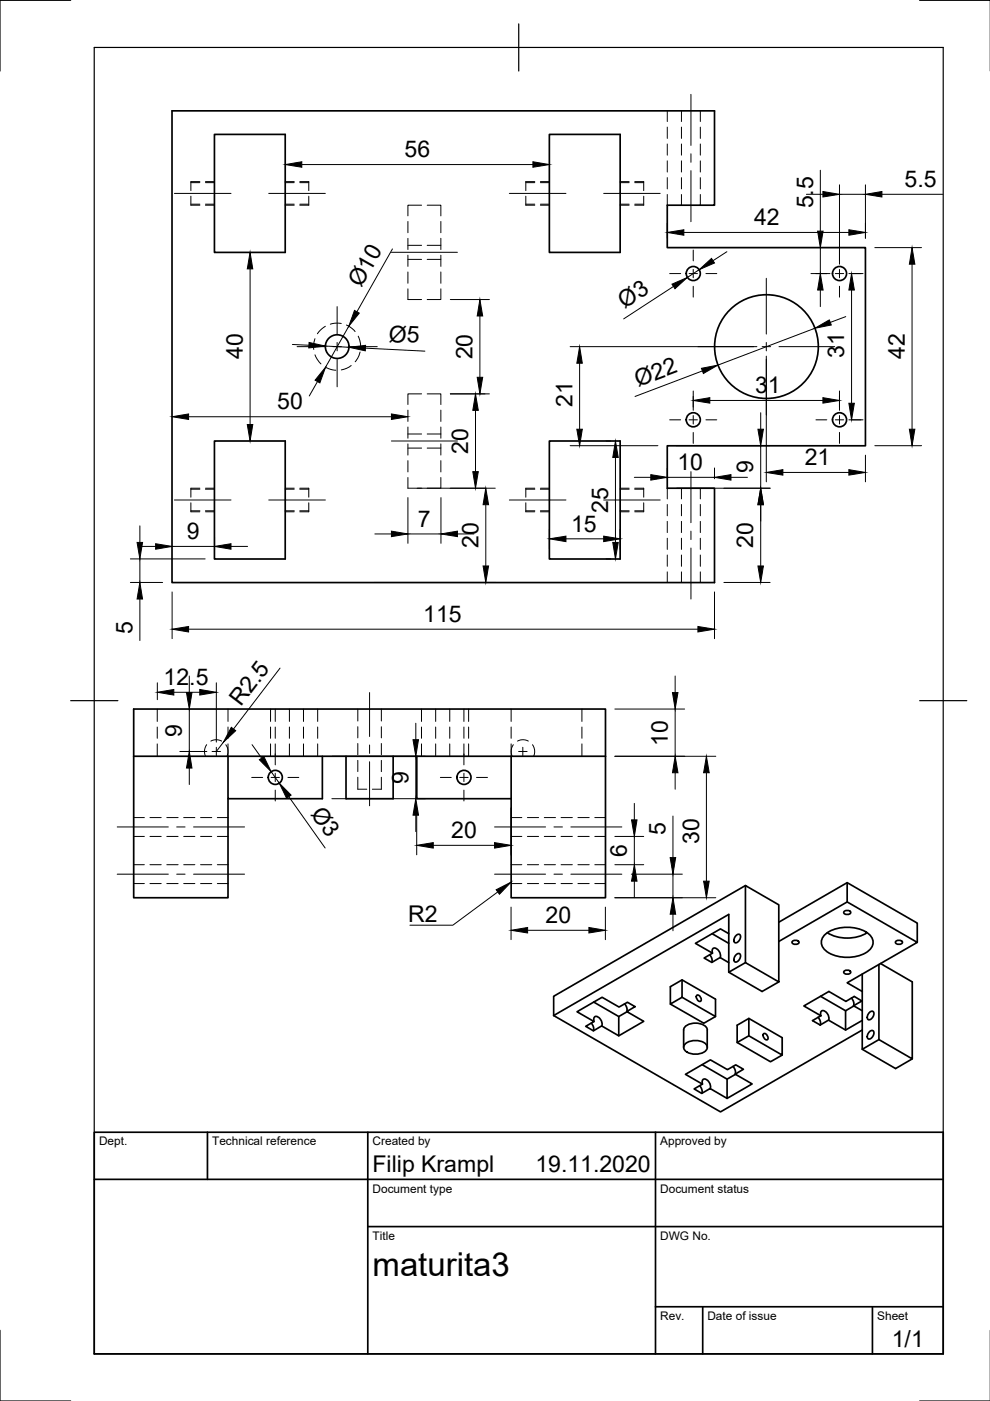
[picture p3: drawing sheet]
<svg xmlns="http://www.w3.org/2000/svg" width="210mm" height="297mm" viewBox="0 0 210 297" stroke-linecap="round" stroke-linejoin="round" font-family="sans-serif">
<!-- layer: Hidden -->
<g fill="none" stroke="#000" stroke-width=".21">
<path d="M40.5 38.7h1.9M42.4 38.5h-1.9v1.9M43.6 38.7h1.9M43.6 38.5h1.9M60.5 38.7h1.9M60.5 38.5h1.9M63.6 38.5h1.9v1.9M63.6 38.7h1.9M111.5 38.7h1.9M113.4 38.5h-1.9v1.9M114.6 38.7h1.9M114.6 38.5h1.9"/>
<path d="M131.5 38.7h1.9M131.5 38.5h1.9M134.6 38.5h1.9v1.9M134.6 38.7h1.9M141.5 23.5v2.3M141.5 27v2.3M141.5 30.5v2.4M141.5 34.1v2.4M141.5 37.7v2.4M144.5 23.5v2.3M144.5 27v2.3M144.5 30.5v2.4"/>
<path d="M144.5 34.1v2.4M144.5 37.7v2.4M148.5 23.5v2.3M148.5 27v2.3M148.5 30.5v2.4M148.5 34.1v2.4M148.5 37.7v2.4M40.5 41.6v1.9h1.9M40.5 43.3h1.9M43.6 43.3h1.9M43.6 43.5h1.9M60.5 43.3h1.9"/>
<path d="M60.5 43.5h1.9M63.6 43.3h1.9M65.5 41.6v1.9h-1.9M86.5 47v2.3M86.5 50.5v2.4M86.5 54.1v2.4M86.5 57.7v2.4M86.5 55h2.9M86.5 52h2.9M89.4 43.5h-2.9v2.3M90.6 43.5h2.9v2.3M90.6 55h2.9"/>
<path d="M90.6 52h2.9M93.5 47v2.3M93.5 50.5v2.4M93.5 54.1v2.4M93.5 57.7v2.4M111.5 41.6v1.9h1.9M111.5 43.3h1.9M114.6 43.3h1.9M114.6 43.5h1.9M131.5 43.3h1.9M131.5 43.5h1.9M134.6 43.3h1.9"/>
<path d="M136.5 41.6v1.9h-1.9M141.5 41.2v2.3M144.5 41.2v2.3M148.5 41.2v2.3M66.8 71.8l-.3 1.4v.9M66.8 75.2l.5 1 .8 1M69 69.2l-.9 .6-.8 1M69 77.8l1.4 .6 .8 .1M72.3 68.6l-1.3-.1-1 .2M73.4 68.9l1.2 .7 .7 .7M74.5 77.5l-1 .6-1.1 .3M75.9 71.3l.4 .9 .2 1.3"/>
<path d="M76.3 74.6l-.5 1.4-.5 .7M86.5 61.2v2.3h2.9M93.5 61.2v2.3h-2.9M86.5 87v2.4M86.5 90.5v2.4M86.5 94.1v2.4M86.5 97.7v2.4M86.5 95h2.9M86.5 92h2.9M89.4 83.5h-2.9v2.3M90.6 83.5h2.9v2.3M90.6 95h2.9"/>
<path d="M90.6 92h2.9M93.5 87v2.4M93.5 90.5v2.4M93.5 94.1v2.4M93.5 97.7v2.4M40.5 106.6v1.9h1.9M40.5 103.7h1.9M40.5 108.3h1.9M42.4 103.5h-1.9v1.9M43.6 103.7h1.9M43.6 108.3h1.9M43.6 103.5h1.9"/>
<path d="M43.6 108.5h1.9M60.5 103.7h1.9M60.5 108.3h1.9M60.5 103.5h1.9M60.5 108.5h1.9M63.6 103.5h1.9v1.9M63.6 103.7h1.9M63.6 108.3h1.9M65.5 106.6v1.9h-1.9M86.5 101.2v2.3h2.9M93.5 101.2v2.3h-2.9M111.5 106.6v1.9h1.9"/>
<path d="M111.5 103.7h1.9M111.5 108.3h1.9M113.4 103.5h-1.9v1.9M114.6 103.7h1.9M114.6 108.3h1.9M114.6 103.5h1.9M114.6 108.5h1.9M131.5 103.7h1.9M131.5 108.3h1.9M131.5 103.5h1.9M131.5 108.5h1.9M134.6 103.5h1.9v1.9"/>
<path d="M134.6 103.7h1.9M134.6 108.3h1.9M136.5 106.6v1.9h-1.9M141.5 103.5v2.3M141.5 107v2.4M141.5 110.5v2.4M141.5 114.1v2.4M141.5 117.7v2.4M144.5 103.5v2.3M144.5 107v2.4M144.5 110.5v2.4M144.5 114.1v2.4"/>
<path d="M144.5 117.7v2.4M148.5 103.5v2.3M148.5 107v2.4M148.5 110.5v2.4M148.5 114.1v2.4M148.5 117.7v2.4M141.5 121.2v2.3M144.5 121.2v2.3M148.5 121.2v2.3M33.3 150.3v2.7M33.3 154.1v2.4M33.3 157.7v2.6"/>
<path d="M43.8 157.9l-.2 .3a2.48 2.48 0 0 0 0 2.1M44.7 157.1l.3-.1a2.38 2.38 0 0 1 2 .1M47.9 157.9l.1 .3a2.48 2.48 0 0 1 .1 2.1M48.3 150.3v2.7M48.3 154.1v2.4M48.3 157.7v2.6M57.4 150.3v2.7M57.4 154.1v2.4M57.4 157.7v2.6M58.4 150.3v2.7M58.4 154.1v2.4M58.4 157.7v2.6"/>
<path d="M61.4 150.3v2.7M61.4 154.1v2.4M61.4 157.7v2.6M64.3 150.3v2.7M64.3 154.1v2.4M64.3 157.7v2.6M67.4 150.3v2.7M67.4 154.1v2.4M67.4 157.7v2.6M75.9 150.3v2.6M75.9 154.1v2.3M75.9 157.6v2.4"/>
<path d="M80.9 150.3v2.6M80.9 154.1v2.3M80.9 157.6v2.4M89.4 150.3v2.7M89.4 154.1v2.4M89.4 157.7v2.6M92.4 150.3v2.7M92.4 154.1v2.4M92.4 157.7v2.6M95.4 150.3v2.7M95.4 154.1v2.4M95.4 157.7v2.6"/>
<path d="M98.4 150.3v2.7M98.4 154.1v2.4M98.4 157.7v2.6M99.4 150.3v2.7M99.4 154.1v2.4M99.4 157.7v2.6M108.4 150.3v2.7M108.4 154.1v2.4M108.4 157.7v2.6M108.8 157.9l-.1 .3a2.48 2.48 0 0 0-.1 2.1M109.7 157.1l.3-.1a2.38 2.38 0 0 1 2 .1M112.9 157.9l.2 .3a2.48 2.48 0 0 1 .1 2.1"/>
<path d="M123.4 150.3v2.7M123.4 154.1v2.4M123.4 157.7v2.6M28.3 177.3h2.3M28.3 173.3h2.3M31.8 177.3h2.4M31.8 173.3h2.4M35.4 177.3h2.4M35.4 173.3h2.4M38.9 177.3h2.4M38.9 173.3h2.4M42.5 177.3h2.4"/>
<path d="M42.5 173.3h2.4M46.1 177.3h2.2M46.1 173.3h2.2M75.9 164.8v2.5h1.9M75.9 161.2v2.4M80.9 164.8v2.5h-1.9M80.9 161.2v2.4M108.4 177.3h2.2M108.4 173.3h2.2M111.8 177.3h2.4M111.8 173.3h2.4M115.4 177.3h2.4"/>
<path d="M115.4 173.3h2.4M119 177.3h2.3M119 173.3h2.3M122.5 177.3h2.4M122.5 173.3h2.4M126.1 177.3h2.3M126.1 173.3h2.3M28.3 187.3h2.3M28.3 183.3h2.3M31.8 187.3h2.4M31.8 183.3h2.4M35.4 187.3h2.4"/>
<path d="M35.4 183.3h2.4M38.9 187.3h2.4M38.9 183.3h2.4M42.5 187.3h2.4M42.5 183.3h2.4M46.1 187.3h2.2M46.1 183.3h2.2M108.4 187.3h2.2M108.4 183.3h2.2M111.8 187.3h2.4M111.8 183.3h2.4M115.4 187.3h2.4"/>
<path d="M115.4 183.3h2.4M119 187.3h2.3M119 183.3h2.3M122.5 187.3h2.4M122.5 183.3h2.4M126.1 187.3h2.3M126.1 183.3h2.3"/>
</g>
<!-- layer: Visible -->
<g fill="none" stroke="#000" stroke-width=".36">
<path d="M36.5 23.5h115v20h-10v9h42v42h-42v9h10v20h-115zM45.5 28.5h15v25h-15zM116.5 28.5h15v25h-15zM45.5 93.5h15v25h-15zM116.5 93.5h15v25h-15zM28.3 160.3v30h20v-21M28.3 160.3v-10h100.1v10M28.3 160.3h100.1M48.3 160.3v9h20v-9M73.4 160.3v9h10v-9M88.4 160.3v9h20M108.4 160.3v9"/>
<path d="M128.4 160.3v30h-20v-21M151 198l3.5 2M154.5 198l-1.7-1.1-5.4 3.1 3.7 2.1-1.8 1 1.6 1 1.8-1.1 1.8 1.1M156 198.4l.3-.2 .5-.1a1.16 1.16 0 0 1-1 1.8 1 1 0 0 1 .2-1.5zM158.1 187.8l-40.7 23.4v4.1M165.1 199.6l14.5-8.4 14.9 8.6-14.9 8.6 3.2 1.8M168.1 199.5l.6-.1a.58 .58 0 0 1 .7 .5l-.7 .3a.58 .58 0 0 1-.8-.5zM175 198a8.1 8.1 0 0 1 9.2 0 2.15 2.15 0 0 1 0 3.5 8.1 8.1 0 0 1-9.2 0 2.15 2.15 0 0 1 0-3.5zM175.4 197.8a8.3 8.3 0 0 0 8.4 0M179.1 193.2l.5-.2a.58 .58 0 0 1 .8 .6l-.8 .3a.58 .58 0 0 1-.7-.6zM179.6 191.2v-4.1l14.9 8.6v4.1M179.6 187.1l-14.5 8.4"/>
<path d="M190.1 199.5l.5-.1a.58 .58 0 0 1 .7 .5l-.7 .3a.58 .58 0 0 1-.7-.5zM117.4 215.3l35.4 20.4 30-17.3M122.3 214.5l5.4-3.1 3.6 2.1 1.7-1 1.6 .9-1.7 1.1 3.6 2-5.3 3.1-3.6-2.1-1.8 1.1-1.6-1 1.7-1zM125.4 216.9l.4 .7v.9M125.9 212.5l5.3 3M126 216.6a.7 .7 0 0 1 .5-1.1 1.74 1.74 0 0 1 1.1 2M132.4 212.8l.4 .7 .1 1M132.9 214.5l-1.7 1v4.1M142.1 212.9l7.1 4 2.5-1.4M144.6 207.8v3.6l-2.5 1.5v-3.7l2.5-1.4 7.1 4v3.7l-7.1-4.1M147.7 211.1a.76 .76 0 0 1 .8 .3 .76 .76 0 0 1-.1 .9l-.6-.4zM150.5 202.4l.4 .7v.9"/>
<path d="M151.1 202.1a.7 .7 0 0 1 .5-1.1 1.74 1.74 0 0 1 1.1 2M156 202.5l.3-.3h.5a1.16 1.16 0 0 1-1 1.7 1 1 0 0 1 .2-1.4zM158.1 204.1l-3.6 2M158.8 215.9v3.7l-2.5 1.4v-3.6l2.5-1.5 7 4.1v3.7l-7-4.1M161.9 219.2a.76 .76 0 0 1 .8 .4 .76 .76 0 0 1-.1 .9l-.7-.5zM165.1 208.2l-7-4.1v-16.3l7 4v16.4l-3.5 2-7.1-4.1v-12.2l-37.1 21.4M173.4 215.7l.5 .7v.9M174 211.2l5.3 3.1M174 215.4a.7 .7 0 0 1 .6-1.1 1.74 1.74 0 0 1 1.1 2M179.1 205.8l.5-.1a.58 .58 0 0 1 .8 .5l-.8 .4a.58 .58 0 0 1-.7-.6zM180.5 211.6l.4 .7 .1 .9M181 213.2l1.7-1-1.6-.9-1.8 1-3.6-2.1-5.3 3.1 3.6 2.1-1.7 1 1.6 .9"/>
<path d="M181 213.2l1.8 1.1M181 213.3l-1.7 1v4.1M182.8 210.2v12.3l7.1 4.1 3.5-2.1M182.8 216.4l-3.5 2-3.6-2.1-1.8 1M182.8 206.5v3.7M184.3 218.8l.3-.2 .5-.1a1.16 1.16 0 0 1-1 1.8 1 1 0 0 1 .2-1.5zM184.3 214.7l.3-.2 .5-.1a1.16 1.16 0 0 1-1 1.8 1 1 0 0 1 .2-1.5zM186.7 204.3l6.7 3.9v16.3l-7-4.1v-15.9M144.9 222.1v-3.7a2.21 2.21 0 0 1 2.6-1.5 2.21 2.21 0 0 1 2.5 1.5l-.1 3.7M145.3 221.3a3.4 3.4 0 0 1 4.6 .4 1.26 1.26 0 0 1-1.2 1.6 3.3 3.3 0 0 1-3.7-.9v-.7zM145.3 227.8l5.3-3.1 3.6 2.1 1.8-1 1.6 .9-1.7 1 3.6 2.1-5.3 3.1-3.6-2.1-1.8 1-1.6-.9 1.7-1zM148.3 230.2l.5 .6v1"/>
<path d="M148.9 225.7l5.3 3.1M148.9 229.9a.7 .7 0 0 1 .6-1.1 1.74 1.74 0 0 1 1.1 2M155.4 226.1l.4 .7 .1 .9M155.9 227.8l-1.7 1v4.1M156.3 221l7.1 4.1 2.4-1.4M186.4 220.4l-3.6 2.1"/>
<circle cx="147" cy="58" r="1.49"/>
<circle cx="178" cy="58" r="1.49"/>
<circle cx="71.5" cy="73.5" r="2.51"/>
<circle cx="162.5" cy="73.5" r="11"/>
<circle cx="147" cy="89" r="1.49"/>
<circle cx="178" cy="89" r="1.49"/>
<circle cx="58.4" cy="164.8" r="1.49"/>
<circle cx="98.4" cy="164.8" r="1.49"/>
</g>
<!-- layer: Border -->
<path d="M15 .1h-15v15M20 10.1h180v276.9h-180zM110 5.1v10M195 .1h15M15 148.6h10M195 148.6h10M0 282.1v14.9h15M195 297h15" fill="none" stroke="#000" stroke-width=".25"/>
<!-- layer: TitleBlock -->
<path d="M20 240.1h180v46.9h-180zM20 250h180M44 240.1v9.9M78 240.1v46.9M139 240.1v46.9M78 260.1h122M139 277.1h61M149 277.1v9.9M185 277.1v9.9" fill="none" stroke="#000" stroke-width=".36"/>
<!-- layer: Dimensions -->
<g fill="none" stroke="#000" stroke-width=".21">
<path d="M64 34.9h49M173.9 36.1v12.9M178 39.2v16.8M183.5 39.2v11.3M53 57v33M83.2 52.8l-7.5 13.3M141.5 47.3v3.2M145 49.3h35M148.3 57.2l-2.6 1.6M154.1 53.4l-2.9 1.9M171 41.2h3.5M171.9 58h4.1"/>
<path d="M173.9 52.5v5.5M178 41.2h5.5M180 58h2.6M185.5 52.5h9.9M187 41.2h12.9M193.4 56v35M62 73l3.5 .2M69 73.4l5 .2M74 69.2l-5 8.7M77.5 73.8l12.6 .7M95.5 63.5h8.3M101.7 67v13"/>
<path d="M120.9 73.5h39.6M122.9 77v14M142.8 60.7l-10.6 6.9M148.9 78.6l-14.3 5.5M162.5 75.5v26.7M172.8 69.6l-20.6 7.8M173.9 61.5v3.5M179.3 67.1l-3.3 1.3M180.6 61.5v24M40 88.4h43M67.3 80.9l-1.7 3.1M95.5 83.5h8.3"/>
<path d="M100.8 87v13M120.9 94.5h18.6M128.5 93.5h1M130.5 97v18M141.5 99.2v2.3M143.5 94.5h19.8M147 82.9v4.1M150.5 84.9h24M151.5 99.2v2.3M161.3 87.5v3.5M161.3 94.5v9M178 82.9v4.1"/>
<path d="M180 89h2.6M183.5 96.5v5.7M185.5 94.5h9.9M27.6 118.5h15.9M29.5 115.9h3.5M29.7 111.5v3.5M29.7 118.5v5M36.5 115.9h9M45.5 113.9v2.6M49 115.9h3.5M79.5 113.2h3.5M86.5 105.5v9.7"/>
<path d="M86.5 113.2h7M88.5 103.5h16.5M93.5 105.5v9.7M97 113.2h3.5M103 107v13M116.5 112.3v4.2M120 114.2h8M128.5 118.5h1M131.5 112.3v4.2M134.5 101.2h3.5M141.5 101.2h10M143.5 103.5h19.8"/>
<path d="M155 101.2h3.5M161.3 107v13M166 100.2h14M27.6 123.5h6.9M29.7 127v8.8M36.5 125.5v9.9M40 133.4h108M79.4 123.5h25.6M151.5 125.5v9.9M153.5 123.5h9.8M33.4 144.8v3.5M36.9 146.8h5.5"/>
<path d="M38.1 159.3h5.8M40.1 143.3v3.5M40.1 150.3v9M45.9 144.8v12.5M47.4 157.4l-1.5 1.9M53.4 157.9l2.1 2.8M59.4 141.7l-9.9 12.9M88.2 153.3v3.5M130.4 150.3h14.8M143.2 143.3v3.5M143.2 150.3v10M40.1 162.8v3.5"/>
<path d="M57.5 163.6l1.7 2.5M61.2 168.9l7.7 10.9M70.4 160.3h19.7M70.4 169.3h19.7M88.2 160.3v9M88.2 172.8v3.5M88.3 171.3v9.9M91.9 179.2h13M108.4 171.3v9.9M130.4 160.3h21.4M130.4 177.3h6.1M134.5 170.3v3.5"/>
<path d="M134.5 177.3v6M142.7 173v8.8M143.2 163.8v3.5M149.8 163.8v23M108.4 192.3v6.9M111.9 197.2h13M128.4 192.3v6.9M130.4 190.3h21.4M130.4 183.3h6.1M133.9 185.3h10.8M134.5 186.8v3.5M142.7 185.3v5"/>
<path d="M142.7 193.8v3.5"/>
</g>
<g fill="#000" stroke="#000" stroke-width=".21">
<path d="M60.5 34.9l3.5-.6v1.2zM113 34.3l3.5 .6-3.5 .6zM53 53.5l.6 3.5h-1.2zM141.5 49.3l3.5-.6v1.2zM148.3 57.2l2.6-2.4 .6 1zM173.4 49h1.1l-.6 3.5zM174.5 40.6l3.5 .6-3.5 .6zM180 48.7l3.5 .6-3.5 .6zM183.5 41.2l3.5-.6v1.2zM193.4 52.5l.6 3.5h-1.2zM65.5 72.6l3.5 .8-3.5 .4zM75.2 65.8l1 .6-2.2 2.8z"/>
<path d="M74 73.6l3.5-.4-.1 1.2zM101.2 80h1.1l-.6 3.5zM101.7 63.5l.6 3.5h-1.1zM122.9 73.5l.6 3.5h-1.2zM142.5 60.2l3.2-1.4-2.6 2.4zM148.7 78.1l3.5-.7-3.1 1.8zM173.9 58l.6 3.5h-1.1zM172.8 69.6l3-1.8 .5 1.1zM180.6 58l.5 3.5h-1.1zM36.5 88.4l3.5-.6v1.1zM52.4 90h1.2l-.6 3.5zM69 77.9l-1.2 3.3-1-.6z"/>
<path d="M83 87.8l3.5 .6-3.5 .5zM100.2 100h1.2l-.6 3.5zM100.8 83.5l.6 3.5h-1.2zM122.3 91h1.2l-.6 3.5zM130.5 93.5l.6 3.5h-1.2zM147 84.9l3.5-.6v1.2zM160.7 91h1.2l-.6 3.5zM162.5 100.2l3.5-.6v1.1zM174.5 84.3l3.5 .6-3.5 .6zM180 85.5h1.1l-.5 3.5zM180 99.6l3.5 .6-3.5 .5zM192.8 91h1.2l-.6 3.5z"/>
<path d="M29.1 115h1.1l-.5 3.5zM33 115.3l3.5 .6-3.5 .5zM45.5 115.9l3.5-.6v1.1zM83 112.6l3.5 .6-3.5 .6zM93.5 113.2l3.5-.6v1.2zM103 103.5l.6 3.5h-1.2zM116.5 114.2l3.5-.5v1.1zM128 113.7l3.5 .5-3.5 .6zM129.9 115h1.2l-.6 3.5zM138 100.6l3.5 .6-3.5 .6zM151.5 101.2l3.5-.6v1.2zM161.3 103.5l.6 3.5h-1.2z"/>
<path d="M29.7 123.5l.5 3.5h-1.1zM36.5 133.4l3.5-.6v1.2zM102.4 120h1.2l-.6 3.5zM148 132.8l3.5 .6-3.5 .6zM160.7 120h1.2l-.6 3.5zM33.4 146.8l3.5-.6v1.2zM39.5 146.8h1.2l-.6 3.5zM42.4 146.2l3.5 .6-3.5 .6zM49 154.2l1 .7-2.6 2.5zM87.6 156.8h1.1l-.5 3.5zM142.6 146.8h1.1l-.5 3.5zM40.1 159.3l.6 3.5h-1.2z"/>
<path d="M55 161.1l.9-.7 1.6 3.2zM59.2 166.1l2.5 2.5-.9 .7zM88.2 169.3l.5 3.5h-1.1zM88.3 179.2l3.6-.5v1.1zM104.9 178.7l3.5 .5-3.5 .6zM133.9 173.8h1.2l-.6 3.5zM143.2 160.3l.5 3.5h-1.1zM149.8 160.3l.6 3.5h-1.2zM108.4 197.2l3.5-.6v1.2zM124.9 196.6l3.5 .6-3.5 .6zM134.5 183.3l.6 3.5h-1.2zM142.7 190.3l.6 3.5h-1.2z"/>
<path d="M142.1 181.8h1.2l-.6 3.5zM149.2 186.8h1.2l-.6 3.5z"/>
</g>
<!-- layer: Center Lines -->
<g fill="none" stroke="#000" stroke-width=".21">
<path d="M146.5 20v10.8M146.5 32.6v1.8M146.5 36.2v10.8M37 41h12M57 41h12M83 53.5h14M108 41h12M128 41h12M142 58h2.3M146.1 58h1.8M147 53v2.3M147 57.1v1.8"/>
<path d="M149.7 58h2.3M162.5 59v11.8M173 58h2.3M177.1 58h1.8M178 53v2.3M178 57.1v1.8M180.7 58h2.3M63 73.5h5.8M70.6 73.5h1.8M71.5 65v5.8M71.5 72.6v1.8M71.5 76.2v5.8"/>
<path d="M74.2 73.5h5.8M147 60.7v2.3M148 73.5h11.8M161.6 73.5h1.8M162.5 72.6v1.8M162.5 76.2v11.8M165.2 73.5h11.8M178 60.7v2.3M83 93.5h14M142 89h2.3M146.1 89h1.8M146.5 100v10.8"/>
<path d="M147 84v2.3M147 88.1v1.8M147 91.7v2.3M149.7 89h2.3M173 89h2.3M177.1 89h1.8M178 84v2.3M178 88.1v1.8M178 91.7v2.3M180.7 89h2.3M37 106h12M57 106h12"/>
<path d="M108 106h12M128 106h12M146.5 112.6v1.8M146.5 116.2v10.8M45 159.3h1.8M45.9 158.4v1.8M58.4 159.8v2.4M78.4 146.8v9.4M78.4 158v1.7M98.4 159.8v2.4M110 159.3h1.8M110.8 158.4v1.8"/>
<path d="M24.8 175.3h10.9M37.5 175.3h1.7M41 175.3h10.9M53.4 164.8h2.3M57.5 164.8h1.7M58.4 163.9v1.8M58.4 167.5v2.3M61 164.8h2.4M78.4 161.5v9.3M93.4 164.8h2.3M97.5 164.8h1.8M98.4 163.9v1.8"/>
<path d="M98.4 167.5v2.3M101 164.8h2.4M104.9 175.3h10.8M117.5 175.3h1.8M121 175.3h10.8M24.8 185.3h10.9M37.5 185.3h1.7M41 185.3h10.9M104.9 185.3h10.8M117.5 185.3h1.8M121 185.3h10.8"/>
</g>
<!-- layer: Annotations -->
<path d="M105.2 188.6l3.2-1.6-2.5 2.6z" fill="#000" stroke="#000" stroke-width=".21"/>
<path d="M105.5 189.1l-9.5 7.1h-9.1" fill="none" stroke="#000" stroke-width=".21"/>
<text font-size="7" x="79" y="270.6">maturita3</text>
<g font-size="4.9">
<text x="85.8" y="33.3">56</text>
<text x="191.8" y="39.6">5.5</text>
<text x="159.9" y="47.8">42</text>
<text x="172.4" y="44.2" transform="rotate(-90 172.4 44.2)">5.5</text>
<text x="76.6" y="61.1" transform="rotate(-61 76.6 61.1)">Ø10</text>
<text x="132.4" y="65.5" transform="rotate(-33 132.4 65.5)">Ø3</text>
<text x="51.5" y="76.1" transform="rotate(-90 51.5 76.1)">40</text>
<text x="82.4" y="72.4" transform="rotate(3 82.4 72.4)">Ø5</text>
<text x="100.2" y="76.2" transform="rotate(-90 100.2 76.2)">20</text>
<text x="179" y="75.9" transform="rotate(-90 179 75.9)">31</text>
<text x="191.9" y="76.1" transform="rotate(-90 191.9 76.1)">42</text>
<text x="135.3" y="82.1" transform="rotate(-21 135.3 82.1)">Ø22</text>
<text x="160.1" y="83.3">31</text>
<text x="58.8" y="86.8">50</text>
<text x="121.4" y="86.3" transform="rotate(-90 121.4 86.3)">21</text>
<text x="99.3" y="96.2" transform="rotate(-90 99.3 96.2)">20</text>
<text x="143.6" y="99.6">10</text>
<text x="159.7" y="100.4" transform="rotate(-90 159.7 100.4)">9</text>
<text x="170.6" y="98.7">21</text>
<text x="88.6" y="111.7">7</text>
<text x="121.1" y="112.7">15</text>
<text x="128.9" y="108.7" transform="rotate(-90 128.9 108.7)">25</text>
<text x="39.6" y="114.3">9</text>
<text x="101.4" y="116.2" transform="rotate(-90 101.4 116.2)">20</text>
<text x="159.7" y="116.2" transform="rotate(-90 159.7 116.2)">20</text>
<text x="89.7" y="131.8">115</text>
<text x="28.1" y="134.5" transform="rotate(-90 28.1 134.5)">5</text>
<text x="34.7" y="145.2">12.5</text>
<text x="51.1" y="150" transform="rotate(-53 51.1 150)">R2.5</text>
<text x="38.6" y="156.2" transform="rotate(-90 38.6 156.2)">9</text>
<text x="141.6" y="158.2" transform="rotate(-90 141.6 158.2)">10</text>
<text x="86.6" y="166.2" transform="rotate(-90 86.6 166.2)">9</text>
<text x="65.8" y="172.5" transform="rotate(55 65.8 172.5)">Ø3</text>
<text x="95.7" y="177.7">20</text>
<text x="141.1" y="177" transform="rotate(-90 141.1 177)">5</text>
<text x="148.2" y="178.9" transform="rotate(-90 148.2 178.9)">30</text>
<text x="132.9" y="181.7" transform="rotate(-90 132.9 181.7)">6</text>
<text x="86.5" y="195.5">R2</text>
<text x="115.7" y="195.7">20</text>
<text x="79" y="248.5">Filip Krampl</text>
<text x="113.5" y="248.5">19.11.2020</text>
<text x="189.1" y="285.7">1/1</text>
</g>
<g font-size="2.5">
<text x="21" y="242.9">Dept.</text>
<text x="45" y="242.9">Technical reference</text>
<text x="79" y="242.9">Created by</text>
<text x="140" y="242.9">Approved by</text>
<text x="79" y="252.8">Document type</text>
<text x="140" y="252.8">Document status</text>
<text x="79" y="262.9">Title</text>
<text x="140" y="262.9">DWG No.</text>
<text x="140" y="279.9">Rev.</text>
<text x="150" y="279.9">Date of issue</text>
<text x="186" y="279.9">Sheet</text>
</g>
</svg>
